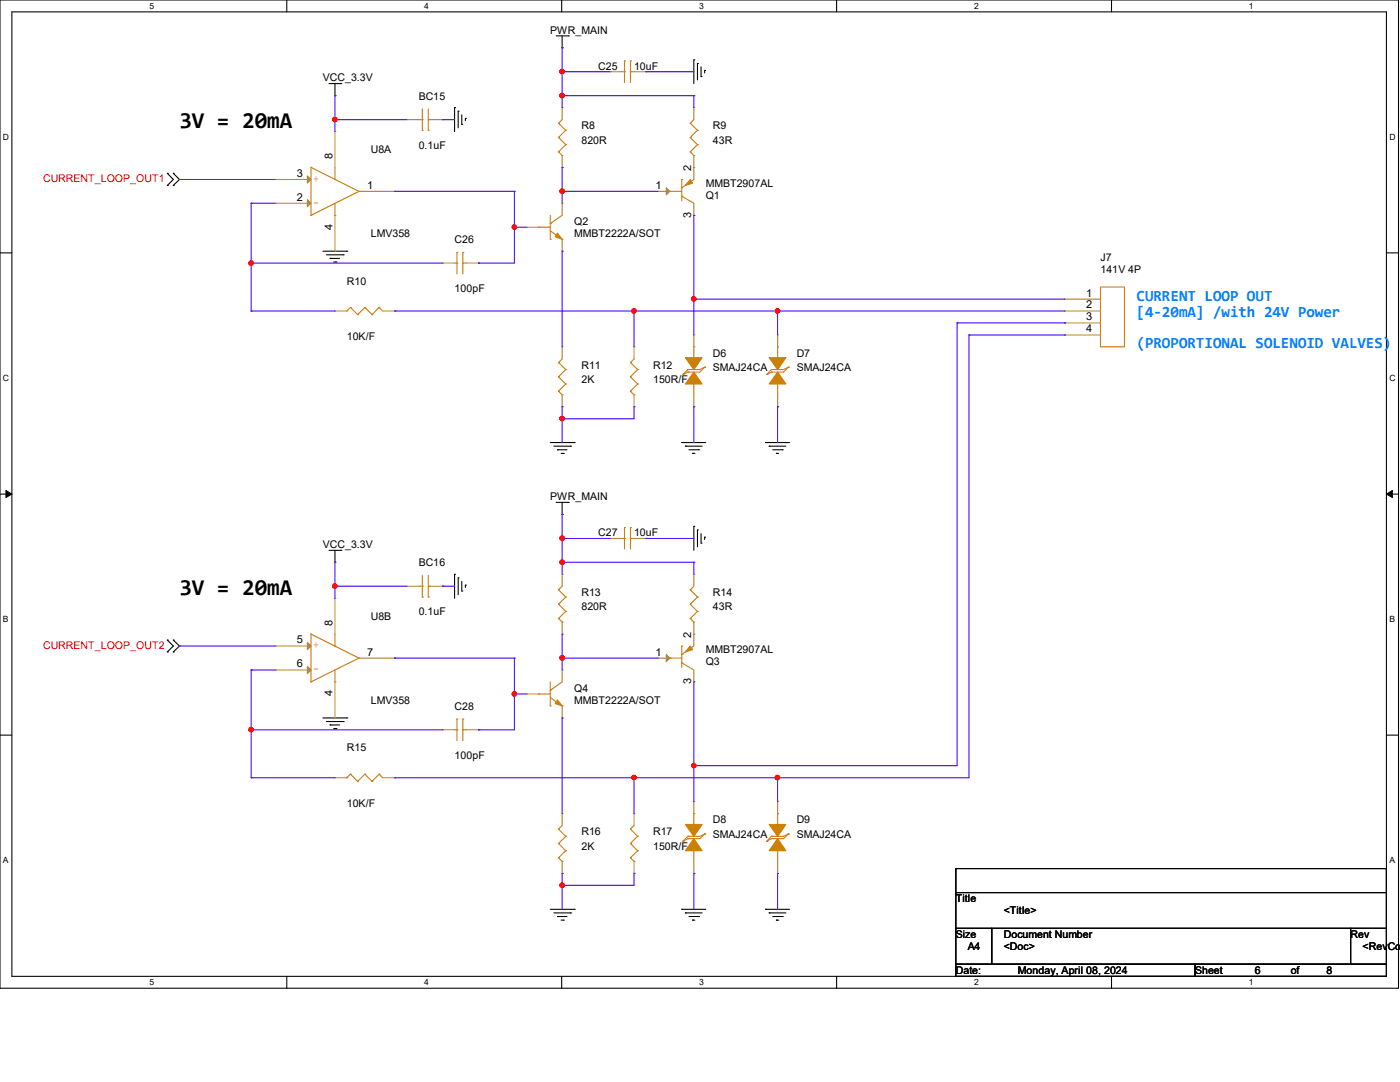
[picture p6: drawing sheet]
<svg xmlns="http://www.w3.org/2000/svg" width="279mm" height="216mm" viewBox="0 0 279 216" stroke-linecap="round" stroke-linejoin="round" font-family="sans-serif">
<path d="M0 0h279.1v197.2h-279.1zM2.4 2.4h274.3v192.4h-274.3z" fill="none" stroke="#000" stroke-width=".21"/>
<g fill="#fff">
<path d="M29.8 .3h.9v1.9h-.9z"/>
<path d="M29.8 195.1h.9v1.9h-.9z"/>
</g>
<path d="M57.2 0v2.4M57.2 194.8v2.4" fill="none" stroke="#000" stroke-width=".21"/>
<g fill="#fff">
<path d="M84.7 .3h.9v1.9h-.9z"/>
<path d="M84.7 195.1h.9v1.9h-.9z"/>
</g>
<path d="M112.1 0v2.4M112.1 194.8v2.4" fill="none" stroke="#000" stroke-width=".21"/>
<g fill="#fff">
<path d="M139.5 .3h1v1.9h-1z"/>
<path d="M139.5 195.1h1v1.9h-1z"/>
</g>
<path d="M167 0v2.4M167 194.8v2.4" fill="none" stroke="#000" stroke-width=".21"/>
<g fill="#fff">
<path d="M194.4 .3h.9v1.9h-.9z"/>
<path d="M194.4 195.1h.9v1.9h-.9z"/>
</g>
<path d="M221.8 0v2.4M221.8 194.8v2.4" fill="none" stroke="#000" stroke-width=".21"/>
<g fill="#fff">
<path d="M249.3 .3h.9v1.9h-.9z"/>
<path d="M249.3 195.1h.9v1.9h-.9z"/>
<path d="M.6 26.4h1.2v1.9h-1.2z"/>
<path d="M277.3 26.4h1.2v1.9h-1.2z"/>
<path d="M.6 74.5h1.2v1.9h-1.2z"/>
<path d="M277.3 74.5h1.2v1.9h-1.2z"/>
</g>
<path d="M0 50.5h2.4M276.7 50.5h2.4" fill="none" stroke="#000" stroke-width=".21"/>
<g fill="#fff">
<path d="M.6 122.6h1.1v1.9h-1.1z"/>
<path d="M277.3 122.6h1.1v1.9h-1.1z"/>
</g>
<path d="M0 98.6h2.4M276.7 98.6h2.4" fill="none" stroke="#000" stroke-width=".21"/>
<path d="M1.2 97.9l1.2 .7-1.2 .7zM276.7 98.6l1.2-.7v1.4z" fill="#000" stroke="#000" stroke-width=".2"/>
<g fill="#fff">
<path d="M.6 170.7h1.1v1.9h-1.1z"/>
<path d="M277.3 170.7h1.1v1.9h-1.1z"/>
</g>
<g fill="none" stroke="#000" stroke-width=".21">
<path d="M65.7 16.7h2.3M66.8 19.1h.1M66.8 16.7v2.4M68 16.7h.1M111 7.2h2.4M112.2 9.5h.1M112.2 7.2v2.3M113.4 7.2h.1M138.5 11.9h.1M138.5 11.9v4.8M139.2 12.7h.1M139.2 12.7v3.3"/>
<path d="M139.9 15.3h.1M139.9 13.3v2M140.6 14.1h.1M140.6 14.1v.5M33.4 34.6h.1M33.4 37h.1M33.4 34.6l1.2 1.2-1.2 1.2M34.6 37h.1M34.6 34.6h.1M34.6 34.6l1.2 1.2-1.2 1.2M90.7 21.5h.1M90.7 21.5v4.7"/>
<path d="M91.4 22.2h.1M91.4 22.2v3.3M92.2 24.8h.1M92.2 22.9v1.9M92.9 23.6h.1M92.9 23.6v.5M64.4 50.1h4.8M65.2 50.8h3.3M65.9 51.6h.1M65.9 51.6h1.9M66.6 52.3h.5M67.1 52.3h.1"/>
<path d="M68.5 50.8h.1M69.2 50.1h.1M109.8 88.3h4.8M110.5 89h3.4M111.3 89.7h.1M111.3 89.7h1.9M112 90.5h.4M112.4 90.5h.1M113.9 89h.1M114.6 88.3h.1M136.1 88.3h.1M136.1 88.3h4.7"/>
<path d="M136.8 89h.1M136.8 89h3.3M137.5 89.7h1.9M138.2 90.5h.1M138.2 90.5h.5M139.4 89.7h.1M152.8 88.3h.1M152.8 88.3h4.8M153.5 89h.1M153.5 89h3.3M154.2 89.7h1.9M154.9 90.5h.1"/>
<path d="M154.9 90.5h.5M156.1 89.7h.1M65.7 109.8h2.3M66.8 112.2h.1M66.8 109.8v2.4M68 109.8h.1M90.7 114.6h.1M90.7 114.6v4.8M91.4 115.3h.1M91.4 115.3v3.4M92.2 117.9h.1M92.2 116v1.9"/>
<path d="M92.9 116.8h.1M92.9 116.8v.4M111 100.2h2.4M112.2 102.7h.1M112.2 100.2v2.5M113.4 100.2h.1M138.5 105h.1M138.5 105v4.8M139.2 105.7h.1M139.2 105.7v3.4M139.9 108.4h.1M139.9 106.5v1.9"/>
<path d="M140.6 107.2h.1M140.6 107.2v.5M33.4 127.7h.1M33.4 130.1h.1M33.4 127.7l1.2 1.2-1.2 1.2M34.6 130.1h.1M34.6 127.7h.1M34.6 127.7l1.2 1.2-1.2 1.2M0 146.7h2.4M64.4 143.3h4.8M65.2 144h3.3M65.9 144.7h.1"/>
<path d="M65.9 144.7h1.9M66.6 145.4h.5M67.1 145.4h.1M68.5 144h.1M69.2 143.3h.1M276.7 146.7h2.4M190.8 173.3h85.9v4.8h-85.9zM190.8 178.1h85.9v7.2h-85.9zM109.8 181.4h4.8M110.5 182.2h3.4M111.3 182.9h.1M111.3 182.9h1.9"/>
<path d="M112 183.6h.4M112.4 183.6h.1M113.9 182.2h.1M114.6 181.4h.1M136.1 181.4h.1M136.1 181.4h4.7M136.8 182.2h.1M136.8 182.2h3.3M137.5 182.9h1.9M138.2 183.6h.1M138.2 183.6h.5M139.4 182.9h.1"/>
<path d="M152.8 181.4h.1M152.8 181.4h4.8M153.5 182.2h.1M153.5 182.2h3.3M154.2 182.9h1.9M154.9 183.6h.1M154.9 183.6h.5M156.1 182.9h.1M190.8 185.3h7.1v7.1h-7.1zM190.8 192.4h47.7v2.4h-47.7zM197.9 185.3h71.6v7.1h-71.6zM238.5 192.4h38.2v2.4h-38.2z"/>
<path d="M269.5 185.3h7.2v7.1h-7.2z"/>
</g>
<g fill="none" stroke="#cc8006" stroke-width=".21">
<path d="M124.1 14.3h.5M124.6 14.3h.1M124.6 12.1h.1M124.6 12.1v4.4M125.8 12.1h.1M125.8 14.3h.1M125.8 12.1v4.4M125.8 14.3h.7M62.1 33.4h.1M62.1 33.4l9.5 4.8M62.1 33.4v9.6M66.8 35.8h.1"/>
<path d="M66.8 33.4v2.4M71.6 38.2h.1M71.6 38.2l-9.5 4.8M83.6 23.9h.7M84.3 26h.1M84.3 23.9h.1M84.3 21.7v4.3M85.5 23.9h.1M85.5 26h.1M85.5 23.9h.4M85.5 21.7v4.3M111.5 24.6h.1"/>
<path d="M111.5 27.4h.1M111.5 30.3h.1M111.5 24.6l1.4 1.4M111.5 27.4l1.4 1.5M111.5 30.3l.7 .7M112.2 31h.1M112.2 23.9l-.7 .7M112.9 26h.1M112.9 28.9h.1M112.9 26l-1.4 1.4M112.9 28.9l-1.4 1.4M133.7 38.2h.1"/>
<path d="M133.7 38.2h2.4M136.1 35.8h.1M136.1 37.5h.1M136.1 39.2h.1M136.1 35.8v4.3M136.1 39.2l2.4 1.4M137.8 24.6h.1M137.8 27.4h.1M137.8 30.3h.1M137.8 24.6l1.4 1.4M137.8 27.4l1.4 1.5M137.8 30.3l.7 .7"/>
<path d="M138.5 31h.1M138.5 23.9l-.7 .7M138.5 35.8l-2.4 1.7M139.2 26h.1M139.2 28.9h.1M139.2 26l-1.4 1.4M139.2 28.9l-1.4 1.4M62.1 43h.1M66.8 43h.1M66.8 40.6v2.4M90.7 52.5h.5M91.2 52.5h.1"/>
<path d="M91.2 50.4h.1M91.2 50.4v4.3M92.4 50.4h.1M92.4 52.5h.1M92.4 50.4v4.3M92.4 52.5h.7M107.4 45.3h.1M107.4 45.3h2.4M109.8 44.6h.1M109.8 47.8h.1M109.8 46.1l2.4 1.7M109.8 43v4.8"/>
<path d="M112.2 47.8h.1M112.2 43l-2.4 1.6M136.1 40.6h.1M219.6 57.3h4.8v11.9h-4.8zM69.2 62.1h.1M69.9 61.3h.1M69.9 61.3l1.5 1.5M69.9 61.3l-.7 .8M71.4 62.8h.1M72.8 61.3h.1M72.8 61.3l1.5 1.5M72.8 61.3l-1.4 1.5"/>
<path d="M74.3 62.8h.1M75.6 61.3h.1M75.6 61.3l.8 .8M75.6 61.3l-1.3 1.5M111.5 72.3h.1M111.5 75.2h.1M111.5 78.1h.1M111.5 72.3l1.4 1.4M111.5 75.2l1.4 1.4M111.5 78.1l.7 .7M112.2 78.8h.1M112.2 71.6l-.7 .7"/>
<path d="M112.9 73.7h.1M112.9 76.6h.1M112.9 73.7l-1.4 1.5M112.9 76.6l-1.4 1.5M125.8 72.3h.1M125.8 75.2h.1M125.8 78.1h.1M125.8 72.3l1.5 1.4M125.8 75.2l1.5 1.4M125.8 78.1l.7 .7M126.5 78.8h.1M126.5 71.6l-.7 .7"/>
<path d="M127.3 73.7h.1M127.3 76.6h.1M127.3 73.7l-1.5 1.5M127.3 76.6l-1.5 1.5M136.3 74.7h.1M137.3 73.7h.1M137.3 74.3h.1M137.3 73.7l-1 1M137.3 74.3l-1 .4M138.5 76.4h.1M138.5 69.2h.1M138.5 69.2v2.4"/>
<path d="M138.5 76.4v2.4M140.6 73.3h.1M140.6 73.3l-.9 .4h-2.4M140.6 73.3l-.9 1h-2.4M153 74.7h.1M154 73.7h.1M154 74.3h.1M154 73.7l-1 1M154 74.3l-1 .4M155.2 76.4h.1M155.2 69.2h.1M155.2 69.2v2.4"/>
<path d="M155.2 76.4v2.4M157.3 73.3h.1M157.3 73.3l-.9 .4h-2.4M157.3 73.3l-.9 1h-2.4M83.6 117h.7M84.3 119.1h.1M84.3 117h.1M84.3 114.8v4.3M85.5 117h.1M85.5 119.1h.1M85.5 114.8v4.3M85.5 117h.4"/>
<path d="M111.5 117.7h.1M111.5 117.7l1.4 1.4M112.2 117l-.7 .7M112.9 119.1h.1M112.9 119.1l-1.4 1.5M124.1 107.4h.5M124.6 107.4h.1M124.6 105.3h.1M124.6 105.3v4.3M125.8 105.3h.1M125.8 107.4h.1M125.8 107.4h.7"/>
<path d="M125.8 105.3v4.3M137.8 117.7h.1M137.8 117.7l1.4 1.4M138.5 117l-.7 .7M139.2 119.1h.1M139.2 119.1l-1.4 1.5M62.1 136.1h.1M62.1 126.5h.1M62.1 126.5v9.6M62.1 126.5l9.5 4.8M66.8 128.9h.1M66.8 136.1h.1"/>
<path d="M66.8 126.5v2.4M66.8 133.7v2.4M71.6 131.3h.1M71.6 131.3l-9.5 4.8M107.4 138.5h.1M107.4 138.5h2.4M109.8 137.8h.1M109.8 136.1v4.7M109.8 139.2l2.4 1.6M111.5 120.6h.1M111.5 123.4h.1M111.5 120.6l1.4 1.4"/>
<path d="M111.5 123.4l.7 .7M112.2 124.1h.1M112.2 136.1l-2.4 1.7M112.9 122h.1M112.9 122l-1.4 1.4M133.7 131.3h.1M133.7 131.3h2.4M136.1 133.7h.1M136.1 128.9h.1M136.1 130.6h.1M136.1 132.2h.1M136.1 128.9v4.3"/>
<path d="M136.1 132.2l2.4 1.5M137.8 120.6h.1M137.8 123.4h.1M137.8 120.6l1.4 1.4M137.8 123.4l.7 .7M138.5 124.1h.1M138.5 128.9l-2.4 1.7M139.2 122h.1M139.2 122l-1.4 1.4M69.2 155.2h.1M69.9 154.5h.1M69.9 154.5l1.5 1.4"/>
<path d="M69.9 154.5l-.7 .7M71.4 155.9h.1M72.8 154.5h.1M72.8 154.5l1.5 1.4M72.8 154.5l-1.4 1.4M74.3 155.9h.1M75.6 154.5h.1M75.6 154.5l.8 .7M75.6 154.5l-1.3 1.4M90.7 145.6h.5M91.2 145.6h.1M91.2 143.5h.1"/>
<path d="M91.2 143.5v4.3M92.4 143.5h.1M92.4 145.6h.1M92.4 145.6h.7M92.4 143.5v4.3M109.8 140.8h.1M112.2 140.8h.1M111.5 165.4h.1M111.5 168.3h.1M111.5 171.2h.1M111.5 165.4l1.4 1.5M111.5 168.3l1.4 1.5"/>
<path d="M111.5 171.2l.7 .7M112.2 171.9h.1M112.2 164.7l-.7 .7M112.9 166.9h.1M112.9 169.8h.1M112.9 166.9l-1.4 1.4M112.9 169.8l-1.4 1.4M125.8 165.4h.1M125.8 168.3h.1M125.8 171.2h.1M125.8 165.4l1.5 1.5M125.8 168.3l1.5 1.5"/>
<path d="M125.8 171.2l.7 .7M126.5 171.9h.1M126.5 164.7l-.7 .7M127.3 166.9h.1M127.3 169.8h.1M127.3 166.9l-1.5 1.4M127.3 169.8l-1.5 1.4M136.3 167.9h.1M137.3 166.9h.1M137.3 167.3h.1M137.3 166.9l-1 1M137.3 167.3l-1 .6"/>
<path d="M138.5 169.5h.1M138.5 162.3h.1M138.5 162.3v2.4M138.5 169.5v2.4M140.6 166.4h.1M140.6 166.4l-.9 .5h-2.4M140.6 166.4l-.9 .9h-2.4M153 167.9h.1M154 166.9h.1M154 167.3h.1M154 166.9l-1 1M154 167.3l-1 .6"/>
<path d="M155.2 169.5h.1M155.2 162.3h.1M155.2 162.3v2.4M155.2 169.5v2.4M157.3 166.4h.1M157.3 166.4l-.9 .5h-2.4M157.3 166.4l-.9 .9h-2.4"/>
</g>
<g fill="none" stroke="#a84" stroke-width=".21">
<path d="M121.8 14.3h.1M121.8 14.3h2.3M126.5 14.3h2.4M128.9 14.3h.1M54.9 35.8h.1M54.9 35.8h7.2M66.8 26.2h.1M66.8 26.2v7.2M71.6 38.2h7.2M78.8 38.2h.1M81.2 23.9h.1M81.2 23.9h2.4"/>
<path d="M85.9 23.9h2.4M88.3 23.9h.1M112.2 21.5h.1M112.2 33.4h.1M112.2 21.5v2.4M112.2 31v2.4M131.3 38.2h.1M131.3 38.2h2.4M138.5 21.5h.1M138.5 33.4h.1M138.5 21.5v2.4M138.5 31v4.8"/>
<path d="M54.9 40.6h.1M54.9 40.6h7.2M66.8 50.1h.1M66.8 43v7.1M88.3 52.5h.1M88.3 52.5h2.4M93.1 52.5h2.4M95.5 52.5h.1M105 45.3h.1M105 45.3h2.4M112.2 40.6h.1M112.2 50.1h.1"/>
<path d="M112.2 40.6v2.4M112.2 47.8v2.3M138.5 43h.1M138.5 40.6v2.4M212.5 59.7h.1M212.5 59.7h7.1M66.8 62.1h.1M66.8 62.1h2.4M76.4 62.1h2.4M78.8 62.1h.1M112.2 69.2h.1M112.2 69.2v2.4"/>
<path d="M112.2 78.8v2.4M126.5 69.2h.1M126.5 69.2v2.4M126.5 78.8v2.4M138.5 66.8h.1M138.5 66.8v2.4M138.5 78.8v2.4M155.2 66.8h.1M155.2 66.8v2.4M155.2 78.8v2.4M212.5 62.1h.1M212.5 64.4h.1"/>
<path d="M212.5 66.8h.1M212.5 62.1h7.1M212.5 64.4h7.1M212.5 66.8h7.1M112.2 81.2h.1M126.5 81.2h.1M138.5 81.2h.1M155.2 81.2h.1M66.8 119.4h.1M66.8 119.4v7.1M81.2 117h.1M81.2 117h2.4"/>
<path d="M85.9 117h2.4M88.3 117h.1M112.2 114.6h.1M112.2 114.6v2.4M121.8 107.4h.1M121.8 107.4h2.3M126.5 107.4h2.4M128.9 107.4h.1M138.5 114.6h.1M138.5 114.6v2.4M54.9 128.9h.1M54.9 133.7h.1"/>
<path d="M54.9 128.9h7.2M54.9 133.7h7.2M66.8 136.1v7.2M71.6 131.3h7.2M78.8 131.3h.1M105 138.5h.1M105 138.5h2.4M112.2 133.7h.1M112.2 126.5h.1M112.2 124.1v2.4M112.2 133.7v2.4M131.3 131.3h.1"/>
<path d="M131.3 131.3h2.4M138.5 126.5h.1M138.5 136.1h.1M138.5 124.1v4.8M138.5 133.7v2.4M66.8 155.2h.1M66.8 143.3h.1M66.8 155.2h2.4M76.4 155.2h2.4M78.8 155.2h.1M88.3 145.6h.1M88.3 145.6h2.4"/>
<path d="M93.1 145.6h2.4M95.5 145.6h.1M112.2 143.3h.1M112.2 140.8v2.5M138.5 159.9h.1M138.5 159.9v2.4M155.2 159.9h.1M155.2 159.9v2.4M112.2 162.3h.1M112.2 174.3h.1M112.2 162.3v2.4M112.2 171.9v2.4"/>
<path d="M126.5 162.3h.1M126.5 174.3h.1M126.5 162.3v2.4M126.5 171.9v2.4M138.5 174.3h.1M138.5 171.9v2.4M155.2 174.3h.1M155.2 171.9v2.4"/>
</g>
<g fill="#cc8006" stroke="#cc8006" stroke-width=".21">
<path d="M111.3 46.5l.9 1.3-1.4-.6z"/>
<path d="M111.3 139.7l.9 1.1-1.4-.4z"/>
<path d="M137.8 128.9l.4 .7-1.4 .5z"/>
<path d="M137.8 35.8l.4 .7-1.4 .5z"/>
<path d="M155.2 74.3l1.6 2.3h-3.3z" fill-rule="evenodd"/>
<path d="M153.5 71.4h3.3l-1.6 2.3z" fill-rule="evenodd"/>
<path d="M155.2 167.3l1.6 2.5h-3.3z" fill-rule="evenodd"/>
<path d="M153.5 164.5h3.3l-1.6 2.4z" fill-rule="evenodd"/>
<path d="M138.5 74.3l1.6 2.3h-3.3z" fill-rule="evenodd"/>
<path d="M136.8 71.4h3.3l-1.6 2.3z" fill-rule="evenodd"/>
<path d="M138.5 167.3l1.6 2.5h-3.3z" fill-rule="evenodd"/>
<path d="M136.8 164.5h3.3l-1.6 2.4z" fill-rule="evenodd"/>
</g>
<g fill="#a84" stroke="#a84" stroke-width=".21">
<path d="M61.3 35.1l.8 .7-.8 .7z"/>
<path d="M61.3 39.8l.8 .8-.8 .7z"/>
<path d="M133 130.6l.7 .7-.7 .7z"/>
<path d="M61.3 128.2l.8 .7-.8 .7z"/>
<path d="M61.3 133l.8 .7-.8 .7z"/>
<path d="M133 37.5l.7 .7-.7 .7z"/>
</g>
<g fill="none" stroke="#4200ff" stroke-width=".21">
<path d="M66.8 19.1h.1M66.8 19.1v7.1M112.2 9.5h.1M112.2 14.3h.1M112.2 19.1h.1M112.2 9.5v12M112.2 14.3h9.6M112.2 19.1h26.3M128.9 14.3h.1M128.9 14.3h9.6M138.5 19.1h.1M138.5 19.1v2.4"/>
<path d="M35.8 35.8h.1M35.8 35.8h19.1M66.8 23.9h.1M66.8 23.9h14.4M78.8 38.2h.1M78.8 38.2h23.9M88.3 23.9h.1M88.3 23.9h2.4M102.7 38.2h.1M102.7 38.2v14.3h-7.2M112.2 33.4h.1M112.2 38.2h.1"/>
<path d="M112.2 33.4v7.2M112.2 38.2h19.1M50.1 40.6h.1M50.1 52.5h.1M50.1 40.6h4.8M50.1 40.6v21.5M50.1 52.5h38.2M95.5 52.5h.1M102.7 45.3h.1M102.7 45.3h2.3M112.2 50.1h.1M112.2 50.1v19.1"/>
<path d="M138.5 43h.1M138.5 59.7h.1M138.5 43v23.8M138.5 59.7h74M50.1 62.1h.1M50.1 62.1h16.7M78.8 62.1h.1M78.8 62.1h133.7M126.5 62.1h.1M126.5 62.1v7.1M155.2 62.1h.1M155.2 62.1v4.7"/>
<path d="M191 64.4h.1M191 64.4v88.4h-52.5M191 64.4h21.5M193.4 66.8h.1M193.4 66.8v88.4h-114.6M193.4 66.8h19.1M212.5 64.4h.1M212.5 66.8h.1M112.2 81.2h.1M112.2 83.6h.1M112.2 81.2v7.1M126.5 81.2h.1"/>
<path d="M126.5 81.2v2.4h-14.3M138.5 81.2h.1M138.5 81.2v7.1M155.2 81.2h.1M155.2 81.2v7.1M66.8 112.2h.1M66.8 117h.1M66.8 112.2v7.2M66.8 117h14.4M88.3 117h.1M88.3 117h2.4M112.2 102.7h.1"/>
<path d="M112.2 107.4h.1M112.2 112.2h.1M112.2 102.7v11.9M112.2 107.4h9.6M112.2 112.2h26.3M128.9 107.4h.1M128.9 107.4h9.6M138.5 112.2h.1M138.5 112.2v2.4M35.8 128.9h.1M35.8 128.9h19.1M50.1 133.7h.1"/>
<path d="M50.1 133.7v21.5M50.1 133.7h4.8M78.8 131.3h.1M78.8 131.3h23.9M102.7 131.3h.1M102.7 138.5h.1M102.7 131.3v14.3h-7.2M102.7 138.5h2.3M112.2 126.5h.1M112.2 131.3h.1M112.2 126.5v7.2M112.2 131.3h19.1"/>
<path d="M138.5 136.1h.1M138.5 136.1v23.8M50.1 145.6h.1M50.1 155.2h.1M50.1 145.6h38.2M50.1 155.2h16.7M78.8 155.2h.1M95.5 145.6h.1M112.2 143.3h.1M112.2 143.3v19M126.5 155.2h.1M126.5 155.2v7.1"/>
<path d="M138.5 152.8h.1M155.2 155.2h.1M155.2 155.2v4.7M112.2 174.3h.1M112.2 176.7h.1M112.2 174.3v7.1M126.5 174.3h.1M126.5 174.3v2.4h-14.3M138.5 174.3h.1M138.5 174.3v7.1M155.2 174.3h.1M155.2 174.3v7.1"/>
</g>
<g fill="#f00" stroke="#f00" stroke-width=".21">
<circle cx="112.2" cy="14.3" r=".46"/>
<circle cx="112.2" cy="19.1" r=".46"/>
<circle cx="112.2" cy="38.2" r=".46"/>
<circle cx="102.6" cy="45.3" r=".44"/>
<circle cx="50.1" cy="52.5" r=".44"/>
<circle cx="138.5" cy="59.6" r=".44"/>
<circle cx="155.2" cy="62" r=".46"/>
<circle cx="126.5" cy="62" r=".44"/>
<circle cx="112.2" cy="83.5" r=".46"/>
<circle cx="66.8" cy="23.8" r=".44"/>
<circle cx="112.2" cy="107.4" r=".46"/>
<circle cx="112.2" cy="112.2" r=".46"/>
<circle cx="66.8" cy="116.9" r=".44"/>
<circle cx="112.2" cy="131.3" r=".46"/>
<circle cx="102.6" cy="138.5" r=".44"/>
<circle cx="50.1" cy="145.6" r=".44"/>
<circle cx="138.5" cy="152.8" r=".44"/>
<circle cx="155.2" cy="155.2" r=".46"/>
<circle cx="126.5" cy="155.2" r=".44"/>
<circle cx="112.2" cy="176.6" r=".46"/>
</g>
<g font-size="4.5">
<text x="35.8" y="25.6">3V = 20mA</text>
<text x="35.8" y="118.7">3V = 20mA</text>
</g>
<g font-size="3.1" fill="#0080ff">
<text x="226.8" y="60.1">CURRENT LOOP OUT</text>
<text x="226.8" y="63.2">[4-20mA] /with 24V Power</text>
<text x="226.8" y="69.4">(PROPORTIONAL SOLENOID VALVES)</text>
</g>
<g font-size="2.2">
<text x="59.2" y="35.3">3</text>
<text x="66.3" y="31.7" transform="rotate(-90 66.3 31.7)">8</text>
<text x="138" y="34.2" transform="rotate(-90 138 34.2)">2</text>
<text x="59.2" y="40">2</text>
<text x="73.3" y="37.7">1</text>
<text x="130.9" y="37.7">1</text>
<text x="66.3" y="45.8" transform="rotate(-90 66.3 45.8)">4</text>
<text x="138" y="43.4" transform="rotate(-90 138 43.4)">3</text>
<text x="216.8" y="59.2">1</text>
<text x="216.8" y="61.6">2</text>
<text x="216.8" y="63.9">3</text>
<text x="216.8" y="66.3">4</text>
<text x="66.3" y="124.9" transform="rotate(-90 66.3 124.9)">8</text>
<text x="59.2" y="128.4">5</text>
<text x="73.3" y="130.8">7</text>
<text x="130.9" y="130.8">1</text>
<text x="138" y="127.3" transform="rotate(-90 138 127.3)">2</text>
<text x="59.2" y="133.2">6</text>
<text x="138" y="136.6" transform="rotate(-90 138 136.6)">3</text>
<text x="66.3" y="138.9" transform="rotate(-90 66.3 138.9)">4</text>
</g>
<g font-size="2.1">
<text x="109.8" y="6.7">PWR_MAIN</text>
<text x="64.4" y="16.3">VCC_3.3V</text>
<text x="119.4" y="13.9">C25</text>
<text x="126.5" y="13.9">10uF</text>
<text x="83.6" y="19.9">BC15</text>
<text x="83.6" y="29.6">0.1uF</text>
<text x="116" y="25.8">R8</text>
<text x="116" y="28.7">820R</text>
<text x="142.3" y="25.8">R9</text>
<text x="142.3" y="28.7">43R</text>
<text x="74" y="30.6">U8A</text>
<text x="140.8" y="39.7">Q1</text>
<text x="140.8" y="37.3">MMBT2907AL</text>
<text x="74" y="47.3">LMV358</text>
<text x="114.6" y="44.9">Q2</text>
<text x="114.6" y="47.3">MMBT2222A/SOT</text>
<text x="90.7" y="48.5">C26</text>
<text x="219.6" y="52.1">J7</text>
<text x="69.2" y="56.9">R10</text>
<text x="90.7" y="58.3">100pF</text>
<text x="219.6" y="54.4">141V 4P</text>
<text x="69.2" y="67.8">10K/F</text>
<text x="142.3" y="71.2">D6</text>
<text x="159" y="71.2">D7</text>
<text x="116" y="73.6">R11</text>
<text x="116" y="76.4">2K</text>
<text x="130.3" y="73.6">R12</text>
<text x="130.3" y="76.4">150R/F</text>
<text x="142.3" y="74">SMAJ24CA</text>
<text x="159" y="74">SMAJ24CA</text>
<text x="109.8" y="99.8">PWR_MAIN</text>
<text x="119.4" y="107">C27</text>
<text x="126.5" y="107">10uF</text>
<text x="64.4" y="109.4">VCC_3.3V</text>
<text x="83.6" y="112.9">BC16</text>
<text x="116" y="118.9">R13</text>
<text x="142.3" y="118.9">R14</text>
<text x="74" y="123.7">U8B</text>
<text x="83.6" y="122.7">0.1uF</text>
<text x="116" y="121.8">820R</text>
<text x="142.3" y="121.8">43R</text>
<text x="140.8" y="130.4">MMBT2907AL</text>
<text x="140.8" y="132.8">Q3</text>
<text x="74" y="140.4">LMV358</text>
<text x="90.7" y="141.6">C28</text>
<text x="114.6" y="138">Q4</text>
<text x="114.6" y="140.4">MMBT2222A/SOT</text>
<text x="69.2" y="149.9">R15</text>
<text x="90.7" y="151.4">100pF</text>
<text x="69.2" y="161">10K/F</text>
<text x="116" y="166.7">R16</text>
<text x="130.3" y="166.7">R17</text>
<text x="142.3" y="164.3">D8</text>
<text x="142.3" y="167.1">SMAJ24CA</text>
<text x="159" y="164.3">D9</text>
<text x="159" y="167.1">SMAJ24CA</text>
<text x="116" y="169.5">2K</text>
<text x="130.3" y="169.5">150R/F</text>
<text x="190.8" y="180">Title</text>
<text x="200.3" y="182.4">&lt;Title&gt;</text>
<text x="190.8" y="187.2">Size</text>
<text x="193.1" y="189.6">A4</text>
<text x="200.3" y="187.2">Document Number</text>
<text x="200.3" y="189.6">&lt;Doc&gt;</text>
<text x="269.5" y="187.2">Rev</text>
<text x="271.9" y="189.6">&lt;RevCod</text>
<text x="190.8" y="194.4">Date:</text>
<text x="203.2" y="194.4">Monday, April 08, 2024</text>
<text x="238.5" y="194.4">Sheet</text>
<text x="250.4" y="194.4">6</text>
<text x="257.6" y="194.4">of</text>
<text x="264.7" y="194.4">8</text>
</g>
<g font-size="2.1" fill="#f00">
<text x="8.6" y="36.3">CURRENT_LOOP_OUT1</text>
<text x="8.6" y="129.4">CURRENT_LOOP_OUT2</text>
</g>
<g font-size="2.1" fill="#cc8006">
<text x="62.5" y="41">-</text>
<text x="62.5" y="36.2">+</text>
<text x="62.5" y="129.4">+</text>
<text x="62.5" y="134.2">-</text>
</g>
<g font-size="1.7">
<text x="29.8" y="1.8">5</text>
<text x="84.7" y="1.8">4</text>
<text x="139.5" y="1.8">3</text>
<text x="194.4" y="1.8">2</text>
<text x="249.3" y="1.8">1</text>
<text x=".6" y="27.9">D</text>
<text x="277.3" y="27.9">D</text>
<text x=".6" y="76">C</text>
<text x="277.3" y="76">C</text>
<text x=".6" y="124.2">B</text>
<text x="277.3" y="124.2">B</text>
<text x=".6" y="172.3">A</text>
<text x="277.3" y="172.3">A</text>
<text x="29.8" y="196.6">5</text>
<text x="84.7" y="196.6">4</text>
<text x="139.5" y="196.6">3</text>
<text x="194.4" y="196.6">2</text>
<text x="249.3" y="196.6">1</text>
</g>
</svg>
